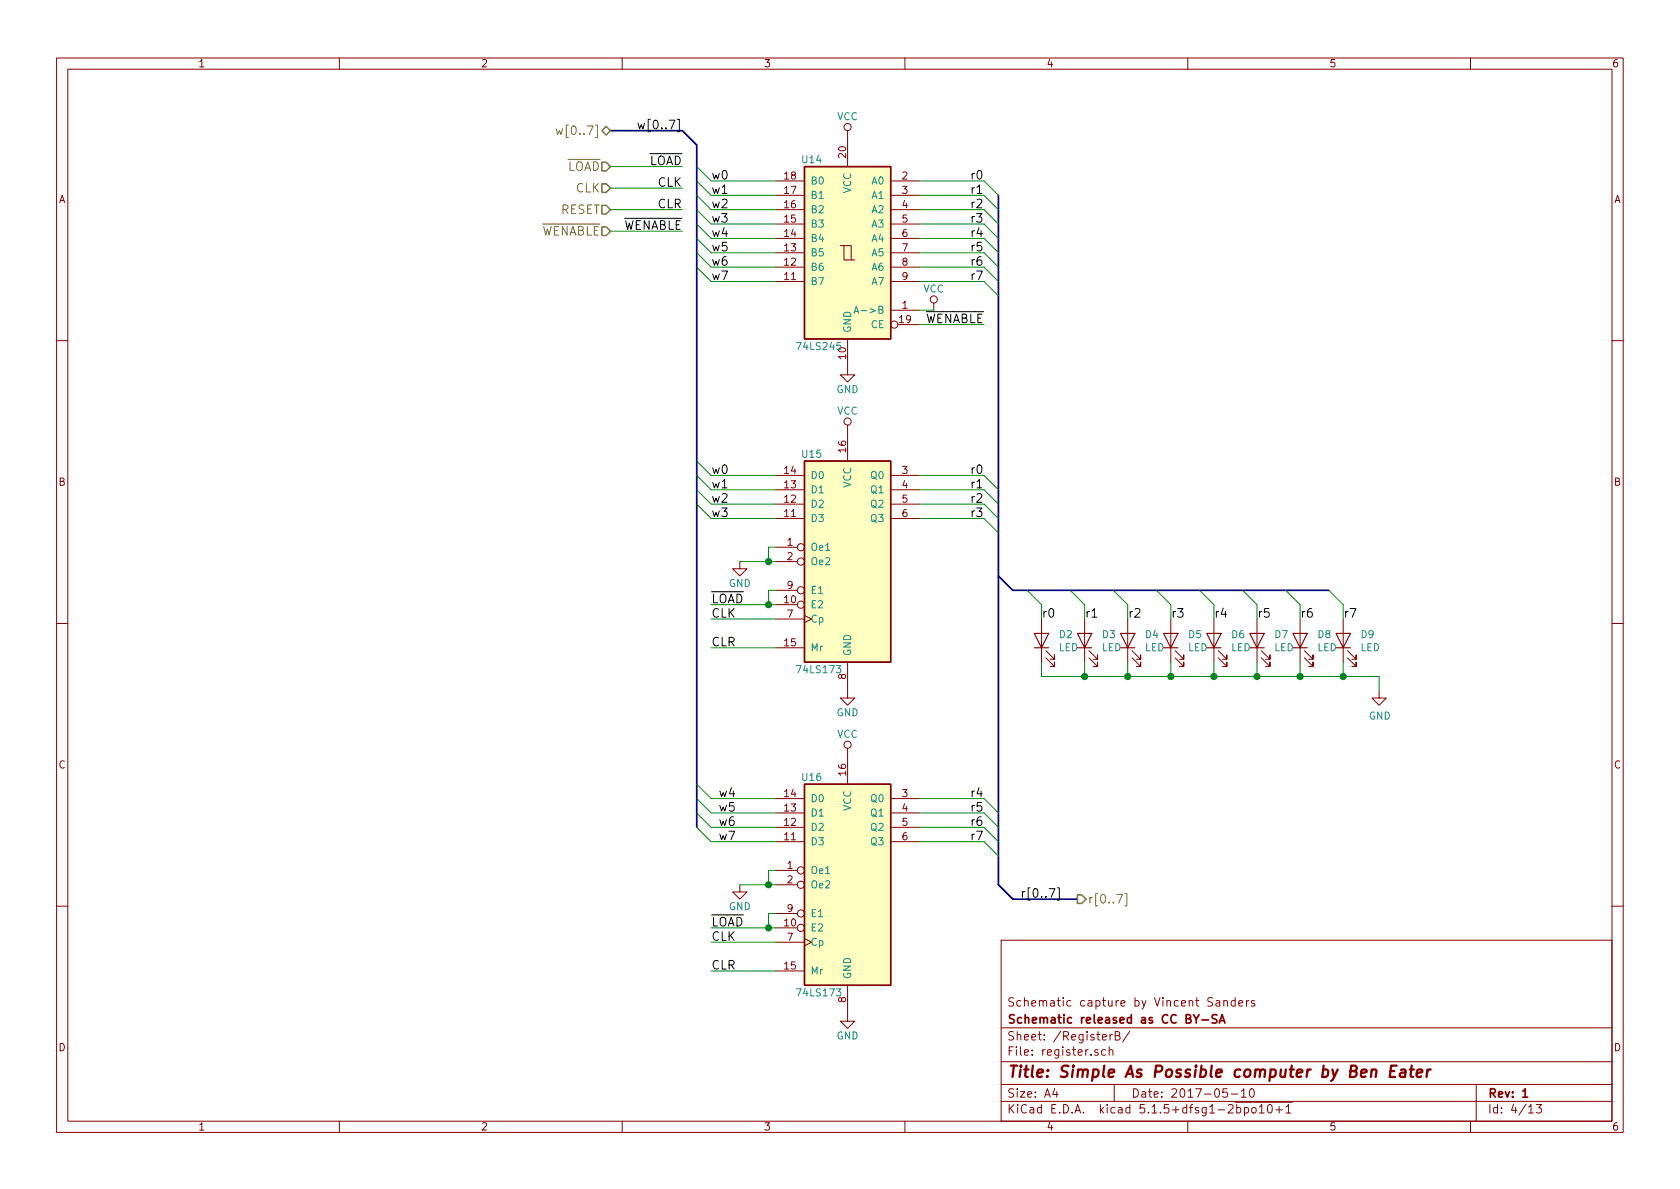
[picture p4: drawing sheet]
<svg xmlns="http://www.w3.org/2000/svg" width="297mm" height="210mm" viewBox="0 0 297 210" stroke-linecap="round" stroke-linejoin="round" font-family="sans-serif">
<g fill="none" stroke="#840000" stroke-width=".18">
<path d="M10 10.3h277v189.9h-277zM12 12.2h273v186.1h-273zM60 10.3v1.9M110 10.3v1.9M160 10.3v1.9M210 10.3v1.9M260 10.3v1.9M137.2 39.6h5M137.2 37.1h5M137.2 34.5h5M137.2 32h5M149.9 23.1v6.4"/>
<path d="M157.5 39.6h5.1M157.5 37.1h5.1M157.5 34.5h5.1M157.5 32h5.1M137.2 49.8h5M137.2 47.2h5M137.2 44.7h5M137.2 42.2h5M148.6 43.4h.6v2.6h1.9M149.2 43.4h1.3v2.6M149.9 59.9v6.4h1.2l-1.2 1.3-1.3-1.3h1.3M157.5 54.9h5.1"/>
<path d="M157.5 49.8h5.1M157.5 47.2h5.1M157.5 44.7h5.1M157.5 42.2h5.1M158.7 57.4h3.9M165.1 53.6v1.3M10 60.2h2M149.9 75.2v6.3M285 60.2h2M130.8 99.3v1.3h1.3l-1.3 1.2-1.3-1.2h1.3M137.2 96.8h3.8M137.2 91.7h5"/>
<path d="M137.2 89.1h5M137.2 86.6h5M137.2 84.1h5M137.2 99.3h3.8M157.5 91.7h5.1M157.5 89.1h5.1M157.5 86.6h5.1M157.5 84.1h5.1M10 110.3h2M137.2 106.9h3.8M137.2 114.5h5M137.2 109.5h5"/>
<path d="M137.2 104.4h3.8M142.2 108.8l1.3 .7-1.3 .6M149.9 117.1v6.3h1.2l-1.2 1.3-1.3-1.3h1.3M184.1 109.5v7.6M184.9 116.3l1.5 1.6v-.8v.8h-.7M184.9 115.1l1.5 1.5v-.8v.8h-.7M191.8 109.5v7.6M192.5 116.3l1.6 1.6v-.8v.8h-.8M192.5 115.1l1.6 1.5v-.8v.8h-.8M199.4 109.5v7.6M200.2 116.3l1.5 1.6v-.8v.8h-.8M200.2 115.1l1.5 1.5v-.8v.8h-.8"/>
<path d="M207 109.5v7.6M207.8 116.3l1.5 1.6v-.8v.8h-.8M207.8 115.1l1.5 1.5v-.8v.8h-.8M214.6 109.5v7.6M215.4 116.3l1.5 1.6v-.8v.8h-.7M215.4 115.1l1.5 1.5v-.8v.8h-.7M222.2 109.5v7.6M223 116.3l1.5 1.6v-.8v.8h-.7M223 115.1l1.5 1.5v-.8v.8h-.7M229.9 109.5v7.6M230.6 116.3l1.6 1.6v-.8v.8h-.8M230.6 115.1l1.6 1.5v-.8v.8h-.8"/>
<path d="M237.5 109.5v7.6M238.3 116.3l1.5 1.6v-.8v.8h-.8M238.3 115.1l1.5 1.5v-.8v.8h-.8M285 110.3h2M149.9 132.3v6.4M243.8 122.2v1.2h1.3l-1.3 1.3-1.2-1.3h1.2M130.8 156.5v1.2h1.3l-1.3 1.3-1.3-1.3h1.3M137.2 153.9h3.8M137.2 148.8h5M137.2 146.3h5M137.2 143.8h5M137.2 141.2h5"/>
<path d="M137.2 156.5h3.8M157.5 148.8h5.1M157.5 146.3h5.1M157.5 143.8h5.1M157.5 141.2h5.1M10 160.2h2M137.2 164.1h3.8M137.2 171.7h5M137.2 166.6h5M137.2 161.5h3.8M142.2 166l1.3 .6-1.3 .7M149.9 174.2v6.4h1.2l-1.2 1.3-1.3-1.3h1.3"/>
<path d="M177 166.3h108v32h-108zM215 177h.6l.1 .9M215.7 177.3l-.5 .1a.29 .29 0 0 0-.3 .2 .29 .29 0 0 0 .3 .3l.5-.1M216.4 177.1l.1-.1a.37 .37 0 0 1 .5 .1v.8M216.4 176.9v1M218.4 177l-.4-.1-.3 .3 .1 .6h.6M218.4 176.4v1.5M219 177.4l.7-.1v-.3l-.4-.1-.3 .2 .1 .7h.6M220.4 176.9v1M220.8 176.9l-.4 .2v.1M221.8 177a.37 .37 0 0 0-.6 .1l.1 .3 .5 .1 .1 .1-.2 .3-.5-.1M285 160.2h2"/>
<path d="M60 198.3v1.9M110 198.3v1.9M160 198.3v1.9M177 194.8h108M177 191.8h108M177 187.8h108M177 181.8h108M186.5 192.5l-.4 1h1M186.8 193v1M194.1 185.7a.37 .37 0 0 0-.6 .1l.1 .2 .5 .2 .1 .1-.2 .3-.5-.1M195.5 185.7l-.5-.1-.2 .3v.6l.2 .1 .5-.1M196.1 185.7h.1a.37 .37 0 0 1 .6 .1v.8"/>
<path d="M196.1 185.1v1.5M196.3 182.9v1M196.7 182.9l-.4 .3M197 191.8v3M197.2 183.1l.7-.1 .1-.3-.2-.2-.6-.1v1.5h.6l.2-.3a.41 .41 0 0 0-.3-.5M199.8 182.3l-1.3 2M210 198.3v1.9M217 192.5h-.7l-.1 .7 .2-.1 .5 .1 .1 .2v.5l-.2 .1-.6-.1M217.7 193.5h1.1M218.3 194.9h10.2M218.7 195.9l.4-.1 .3 .3-.1 .6h-.6M218.7 195.3v1.5"/>
<path d="M219.5 193l.4-.5v1.5M219.5 194h.8M220 195.9l.4-.1 .4 .3-.1 .6-.3 .1-.4-.1M220 195.8v1.5M221.1 192.6l.2-.1a.8 .8 0 0 1 .5 .8 .8 .8 0 0 1-.5 .7 1 1 0 0 1-.2-1.4zM221.4 196l.2-.2 .4 .2v.7l-.2 .1-.4-.1zM222.7 195.8l.4-.5v1.5M222.7 196.8h.8M224.2 195.5l.4-.2a.94 .94 0 0 1 0 1.5l-.4-.3-.1-.6zM225.6 196.3h1.1M226.2 195.7v1.1M227.4 195.8l.4-.5v1.5"/>
<path d="M227.4 196.8h.8M260 198.3v1.9M261 191.8v6.5M270.3 195.8l.4-.5v1.5M270.3 196.8h.8M271.6 195.3h.9l-.4 .6 .4 .1v.7l-.2 .1-.7-.1"/>
<circle cx="149.9" cy="22.5" r=".63"/>
<circle cx="158.1" cy="57.4" r=".63"/>
<circle cx="165.1" cy="53" r=".63"/>
<circle cx="149.9" cy="74.5" r=".63"/>
<circle cx="141.6" cy="96.8" r=".63"/>
<circle cx="141.6" cy="99.3" r=".63"/>
<circle cx="141.6" cy="104.4" r=".63"/>
<circle cx="141.6" cy="106.9" r=".63"/>
<circle cx="149.9" cy="131.7" r=".63"/>
<circle cx="141.6" cy="156.5" r=".63"/>
<circle cx="141.6" cy="153.9" r=".63"/>
<circle cx="141.6" cy="161.5" r=".63"/>
<circle cx="141.6" cy="164.1" r=".63"/>
</g>
<path d="M211 179.4l.5 .8 .5-.8M215.2 179.5l-.6-.1-.3 .3 .1 .3 .7 .4v.4l-.2 .1-.6-.1M212.5 180.4h1.2M215.6 180.9l.5-1.5 .5 1.5M215.7 180.5h.7M269.2 193l.5-.5v1.5M269.2 194h.9" fill="none" stroke="#840000" stroke-width=".3"/>
<path d="M245.8 189.4h.7M246.9 188.4h-.9l-.3 2h1M247.7 189.2h.8l-.1 1.2M248.5 189.6l-.7 .1a.4 .4 0 0 0-.3 .3 .4 .4 0 0 0 .2 .4l.7-.1M249.3 189.1h.7M249.6 188.4l-.2 1.8 .1 .1 .3 .1M250.5 189.8l1-.2-.1-.4h-.8l-.2 1 .3 .2 .6-.1M252.4 189.1l-.2 1.3M253 189.1a.54 .54 0 0 0-.7 .4" fill="none" stroke="#840000" stroke-width=".41"/>
<g fill="none" stroke="#840000" stroke-width=".2">
<path d="M182.9 112h2.5l-1.3 2.5zM182.9 114.5h2.5M190.5 112h2.5l-1.2 2.5zM190.5 114.5h2.5M198.1 112h2.6l-1.3 2.5zM198.1 114.5h2.6M205.7 112h2.6l-1.3 2.5zM205.7 114.5h2.6M213.4 112h2.5l-1.3 2.5zM213.4 114.5h2.5M221 112h2.5l-1.3 2.5zM221 114.5h2.5"/>
<path d="M228.6 112h2.5l-1.2 2.5zM228.6 114.5h2.5M236.2 112h2.6l-1.3 2.5zM236.2 114.5h2.6"/>
</g>
<g fill="#ffffc2" stroke="#ffffc2" stroke-width=".18">
<path d="M142.2 29.5h15.3v30.4h-15.3z"/>
<path d="M142.2 138.7h15.3v35.5h-15.3z"/>
<path d="M142.2 81.5h15.3v35.6h-15.3z"/>
</g>
<path d="M142.2 29.5h15.3v30.4h-15.3zM142.2 81.5h15.3v35.6h-15.3zM142.2 138.7h15.3v35.5h-15.3z" fill="none" stroke="#840000" stroke-width=".25"/>
<path d="M151 55.4l.4-1.3 .4 1.3M151.1 55.1h.6" fill="none" stroke="#008484" stroke-width=".18"/>
<path d="M107.9 23.1h12.7l2.6 2.5v120.7M176.5 34.5v122l2.6 2.5h11.4M176.5 101.8l2.6 2.6h55.8" fill="none" stroke="#000084" stroke-width=".3"/>
<g fill="none" stroke="#008400" stroke-width=".18">
<path d="M107.9 33.3h12.7M107.9 37.1h12.7M107.9 29.5h12.7M123.2 39.6l2.5 2.6h11.5M123.2 29.5l2.5 2.5h11.5M123.2 32l2.5 2.5h11.5M123.2 34.5l2.5 2.6h11.5M123.2 37.1l2.5 2.5h11.5M162.6 32h11.4l2.5 2.5M162.6 34.5h11.4l2.5 2.6M162.6 37.1h11.4l2.5 2.5M162.6 39.6h11.4l2.5 2.6"/>
<path d="M107.9 40.9h12.7M123.2 42.2l2.5 2.5h11.5M123.2 44.7l2.5 2.5h11.5M123.2 47.2l2.5 2.6h11.5M162.6 42.2h11.4l2.5 2.5M162.6 44.7h11.4l2.5 2.5M162.6 47.2h11.4l2.5 2.6M162.6 49.8h11.4l2.5 2.5M162.6 54.9h2.5M162.6 57.4h11.4M123.2 89.1l2.5 2.6h11.5M123.2 86.6l2.5 2.5h11.5"/>
<path d="M123.2 84.1l2.5 2.5h11.5M123.2 81.5l2.5 2.6h11.5M130.8 99.3h6.4M137.2 96.8h-1.3v2.5M162.6 91.7h11.4l2.5 2.5M162.6 89.1h11.4l2.5 2.6M162.6 86.6h11.4l2.5 2.5M162.6 84.1h11.4l2.5 2.5M125.7 114.5h11.5M125.7 109.5h11.5M125.7 106.9h11.5M137.2 104.4h-1.3v2.5"/>
<path d="M181.6 104.4l2.5 2.5v2.6M184.1 117.1v2.5h59.7v2.6M189.2 104.4l2.6 2.5v2.6M191.8 117.1v2.5M196.8 104.4l2.6 2.5v2.6M199.4 117.1v2.5M204.5 104.4l2.5 2.5v2.6M207 117.1v2.5M212.1 104.4l2.5 2.5v2.6M214.6 117.1v2.5M219.7 104.4l2.5 2.5v2.6M222.2 117.1v2.5"/>
<path d="M227.3 104.4l2.6 2.5v2.6M229.9 117.1v2.5M234.9 104.4l2.6 2.5v2.6M237.5 117.1v2.5M123.2 138.7l2.5 2.5h11.5M123.2 146.3l2.5 2.5h11.5M123.2 143.8l2.5 2.5h11.5M123.2 141.2l2.5 2.6h11.5M130.8 156.5h6.4M137.2 153.9h-1.3v2.6M162.6 148.8h11.4l2.5 2.6M162.6 146.3h11.4l2.5 2.5"/>
<path d="M162.6 143.8h11.4l2.5 2.5M162.6 141.2h11.4l2.5 2.6M125.7 164.1h11.5M125.7 171.7h11.5M125.7 166.6h11.5M137.2 161.5h-1.3v2.6"/>
</g>
<path d="M98.3 22.8l.3 1 .3-.7 .3 .7 .3-1M197.4 158.2h1.1l-.7 1.5M198.9 158h.3v2.2h-.3" fill="none" stroke="#848400" stroke-width=".18"/>
<path d="M106.4 23.1l.8-.8 .7 .8-.7 .8zM106.4 32.5h.8l.7 .8-.7 .7h-.8zM106.4 36.3h.8l.7 .8-.7 .7h-.8zM106.4 28.7h.8l.7 .8-.7 .7h-.8zM106.4 40.1h.8l.7 .8-.7 .8h-.8zM190.5 158.2h.8l.7 .8-.7 .8h-.8z" fill="none" stroke="#848400" stroke-width=".25"/>
<path d="M112.8 21.8l.3 1 .3-.8 .3 .8 .3-1M185.5 157.1h1l-.6 1.6M186.9 157h.4v2.2h-.4" fill="none" stroke="#000" stroke-width=".18"/>
<g fill="#008400" stroke="#008400" stroke-width=".25">
<circle cx="135.9" cy="99.3" r=".51"/>
<circle cx="135.9" cy="106.9" r=".51"/>
<circle cx="135.9" cy="156.5" r=".51"/>
<circle cx="237.5" cy="119.6" r=".51"/>
<circle cx="191.8" cy="119.6" r=".51"/>
<circle cx="199.4" cy="119.6" r=".51"/>
<circle cx="135.9" cy="164.1" r=".51"/>
<circle cx="207" cy="119.6" r=".51"/>
<circle cx="214.6" cy="119.6" r=".51"/>
<circle cx="222.3" cy="119.6" r=".51"/>
<circle cx="229.9" cy="119.6" r=".51"/>
</g>
<text font-size="2.8" fill="#840000" x="178" y="190.5">Title: Simple As Possible computer by Ben Eater</text>
<g font-size="2.1" fill="#848400">
<text x="99.6" y="23.9">w[0..7]</text>
<text x="100.2" y="30.2">LOAD</text>
<text x="101.8" y="34">CLK</text>
<text x="95.5" y="41.7">WENABLE</text>
<text x="99.1" y="37.8">RESET</text>
<text x="192.3" y="159.8">r[0..7]</text>
</g>
<g font-size="2.1">
<text x="114" y="22.9">w[0..7]</text>
<text x="114.6" y="29.2">LOAD</text>
<text x="116.3" y="33">CLK</text>
<text x="125.7" y="31.7">w0</text>
<text x="125.7" y="34.3">w1</text>
<text x="172" y="31.7">r0</text>
<text x="172" y="34.3">r1</text>
<text x="109.9" y="40.6">WENABLE</text>
<text x="116.3" y="36.8">CLR</text>
<text x="125.7" y="36.8">w2</text>
<text x="125.7" y="39.4">w3</text>
<text x="125.7" y="41.9">w4</text>
<text x="172" y="39.4">r3</text>
<text x="172" y="36.8">r2</text>
<text x="172" y="41.9">r4</text>
<text x="125.7" y="47">w6</text>
<text x="125.7" y="44.4">w5</text>
<text x="172" y="44.4">r5</text>
<text x="172" y="47">r6</text>
<text x="125.7" y="49.5">w7</text>
<text x="172" y="49.5">r7</text>
<text x="163.3" y="57.1">WENABLE</text>
<text x="125.7" y="83.8">w0</text>
<text x="172" y="83.8">r0</text>
<text x="125.7" y="86.4">w1</text>
<text x="125.7" y="88.9">w2</text>
<text x="172" y="86.4">r1</text>
<text x="172" y="88.9">r2</text>
<text x="125.7" y="91.4">w3</text>
<text x="172" y="91.4">r3</text>
<text x="125.7" y="106.7">LOAD</text>
<text x="125.7" y="109.2">CLK</text>
<text x="184.1" y="109.2">r0</text>
<text x="191.8" y="109.2">r1</text>
<text x="199.4" y="109.2">r2</text>
<text x="207" y="109.2">r3</text>
<text x="214.6" y="109.2">r4</text>
<text x="222.2" y="109.2">r5</text>
<text x="229.9" y="109.2">r6</text>
<text x="237.5" y="109.2">r7</text>
<text x="125.7" y="114.3">CLR</text>
<text x="127" y="141">w4</text>
<text x="127" y="143.5">w5</text>
<text x="172" y="143.5">r5</text>
<text x="172" y="141">r4</text>
<text x="127" y="146">w6</text>
<text x="127" y="148.6">w7</text>
<text x="172" y="148.6">r7</text>
<text x="172" y="146">r6</text>
<text x="180.3" y="158.7">r[0..7]</text>
<text x="125.7" y="166.4">CLK</text>
<text x="125.7" y="163.8">LOAD</text>
<text x="125.7" y="171.4">CLR</text>
</g>
<g font-size="2.1" fill="#840000">
<text x="178" y="178">Schematic capture by Vincent Sanders</text>
<text x="178" y="184">Sheet: /RegisterB/</text>
<text x="178" y="181">Schematic released as CC BY-SA</text>
<text x="178" y="186.7">File: register.sch</text>
<text x="178" y="196.9">KiCad E.D.A. kicad 5.1.5+dfsg1-2bpo10+1</text>
<text x="178" y="194.1">Size: A4</text>
<text x="200" y="194.1">Date: 2017-05-10</text>
<text x="263" y="194.1">Rev: 1</text>
<text x="263" y="196.9">Id: 4/13</text>
</g>
<g font-size="1.8" fill="#840000">
<text x="35" y="11.9">1</text>
<text x="85" y="11.9">2</text>
<text x="135" y="11.9">3</text>
<text x="185" y="11.9">4</text>
<text x="235" y="11.9">5</text>
<text x="285" y="11.9">6</text>
<text x="149.6" y="27.9" transform="rotate(-90 149.6 27.9)">20</text>
<text x="10.4" y="35.9">A</text>
<text x="138.7" y="34.3">17</text>
<text x="138.7" y="31.7">18</text>
<text x="159.5" y="31.7">2</text>
<text x="159.5" y="34.3">3</text>
<text x="285.4" y="35.9">A</text>
<text x="138.7" y="41.9">14</text>
<text x="138.7" y="39.4">15</text>
<text x="138.7" y="36.8">16</text>
<text x="159.5" y="36.8">4</text>
<text x="159.5" y="39.4">5</text>
<text x="159.5" y="41.9">6</text>
<text x="138.7" y="47">12</text>
<text x="138.7" y="44.4">13</text>
<text x="159.5" y="44.4">7</text>
<text x="159.5" y="47">8</text>
<text x="138.7" y="49.5">11</text>
<text x="159.5" y="49.5">9</text>
<text x="159.1" y="57.1">19</text>
<text x="159.5" y="54.6">1</text>
<text x="149.6" y="63.4" transform="rotate(-90 149.6 63.4)">10</text>
<text x="138.7" y="83.8">14</text>
<text x="149.6" y="80" transform="rotate(-90 149.6 80)">16</text>
<text x="159.5" y="83.8">3</text>
<text x="10.4" y="85.9">B</text>
<text x="138.7" y="88.9">12</text>
<text x="138.7" y="86.4">13</text>
<text x="159.5" y="86.4">4</text>
<text x="159.5" y="88.9">5</text>
<text x="285.4" y="85.9">B</text>
<text x="138.7" y="91.4">11</text>
<text x="159.5" y="91.4">6</text>
<text x="139.2" y="96.5">1</text>
<text x="139.2" y="99.1">2</text>
<text x="138.7" y="106.7">10</text>
<text x="139.2" y="104.1">9</text>
<text x="139.2" y="109.2">7</text>
<text x="138.7" y="114.3">15</text>
<text x="149.6" y="120.1" transform="rotate(-90 149.6 120.1)">8</text>
<text x="10.4" y="135.9">C</text>
<text x="149.6" y="137.1" transform="rotate(-90 149.6 137.1)">16</text>
<text x="285.4" y="135.9">C</text>
<text x="138.7" y="143.5">13</text>
<text x="138.7" y="141">14</text>
<text x="159.5" y="141">3</text>
<text x="159.5" y="143.5">4</text>
<text x="138.7" y="148.6">11</text>
<text x="138.7" y="146">12</text>
<text x="159.5" y="146">5</text>
<text x="159.5" y="148.6">6</text>
<text x="139.2" y="153.7">1</text>
<text x="139.2" y="156.2">2</text>
<text x="139.2" y="161.3">9</text>
<text x="138.7" y="163.8">10</text>
<text x="139.2" y="166.4">7</text>
<text x="138.7" y="171.4">15</text>
<text x="149.6" y="177.3" transform="rotate(-90 149.6 177.3)">8</text>
<text x="10.4" y="185.9">D</text>
<text x="285.4" y="185.9">D</text>
<text x="35" y="199.9">1</text>
<text x="85" y="199.9">2</text>
<text x="135" y="199.9">3</text>
<text x="185" y="199.9">4</text>
<text x="235" y="199.9">5</text>
<text x="285" y="199.9">6</text>
</g>
<g font-size="1.8" fill="#008484">
<text x="148" y="21.3">VCC</text>
<text x="141.9" y="28.9">U14</text>
<text x="143.3" y="35.2">B1</text>
<text x="143.3" y="32.6">B0</text>
<text x="150.5" y="34.2" transform="rotate(-90 150.5 34.2)">VCC</text>
<text x="154.2" y="32.6">A0</text>
<text x="154.2" y="35.2">A1</text>
<text x="143.3" y="40.3">B3</text>
<text x="143.3" y="37.7">B2</text>
<text x="154.2" y="37.7">A2</text>
<text x="154.2" y="40.3">A3</text>
<text x="143.3" y="47.9">B6</text>
<text x="143.3" y="45.3">B5</text>
<text x="143.3" y="42.8">B4</text>
<text x="154.2" y="42.8">A4</text>
<text x="154.2" y="45.3">A5</text>
<text x="154.2" y="47.9">A6</text>
<text x="143.3" y="50.4">B7</text>
<text x="154.2" y="50.4">A7</text>
<text x="163.2" y="51.7">VCC</text>
<text x="150.5" y="58.9" transform="rotate(-90 150.5 58.9)">GND</text>
<text x="152.3" y="55.5">A-&gt;B</text>
<text x="154" y="58">CE</text>
<text x="141.2" y="61.9">74LS245</text>
<text x="147.9" y="69.5">GND</text>
<text x="148" y="73.3">VCC</text>
<text x="141.9" y="80.9">U15</text>
<text x="143.3" y="89.8">D2</text>
<text x="143.3" y="87.2">D1</text>
<text x="143.3" y="84.7">D0</text>
<text x="150.5" y="86.3" transform="rotate(-90 150.5 86.3)">VCC</text>
<text x="154.1" y="84.7">Q0</text>
<text x="154.1" y="87.2">Q1</text>
<text x="154.1" y="89.8">Q2</text>
<text x="143.3" y="92.3">D3</text>
<text x="154.1" y="92.3">Q3</text>
<text x="143.3" y="97.4">Oe1</text>
<text x="143.3" y="99.9">Oe2</text>
<text x="128.9" y="103.8">GND</text>
<text x="143.3" y="107.6">E2</text>
<text x="143.3" y="105">E1</text>
<text x="143.3" y="110.1">Cp</text>
<text x="187.3" y="112.8">D2</text>
<text x="194.9" y="112.8">D3</text>
<text x="202.6" y="112.8">D4</text>
<text x="210.2" y="112.8">D5</text>
<text x="217.8" y="112.8">D6</text>
<text x="225.4" y="112.8">D7</text>
<text x="233" y="112.8">D8</text>
<text x="240.7" y="112.8">D9</text>
<text x="141.2" y="119">74LS173</text>
<text x="143.3" y="115.2">Mr</text>
<text x="150.5" y="116.1" transform="rotate(-90 150.5 116.1)">GND</text>
<text x="187.2" y="115.2">LED</text>
<text x="194.8" y="115.2">LED</text>
<text x="202.4" y="115.2">LED</text>
<text x="210" y="115.2">LED</text>
<text x="217.7" y="115.2">LED</text>
<text x="225.3" y="115.2">LED</text>
<text x="232.9" y="115.2">LED</text>
<text x="240.5" y="115.2">LED</text>
<text x="147.9" y="126.7">GND</text>
<text x="148" y="130.5">VCC</text>
<text x="242" y="127.2">GND</text>
<text x="141.9" y="138.1">U16</text>
<text x="143.3" y="141.9">D0</text>
<text x="150.5" y="143.4" transform="rotate(-90 150.5 143.4)">VCC</text>
<text x="154.1" y="141.9">Q0</text>
<text x="143.3" y="149.5">D3</text>
<text x="143.3" y="146.9">D2</text>
<text x="143.3" y="144.4">D1</text>
<text x="154.1" y="144.4">Q1</text>
<text x="154.1" y="146.9">Q2</text>
<text x="154.1" y="149.5">Q3</text>
<text x="143.3" y="154.6">Oe1</text>
<text x="128.9" y="161">GND</text>
<text x="143.3" y="157.1">Oe2</text>
<text x="143.3" y="164.7">E2</text>
<text x="143.3" y="167.3">Cp</text>
<text x="143.3" y="162.2">E1</text>
<text x="143.3" y="172.3">Mr</text>
<text x="150.5" y="173.2" transform="rotate(-90 150.5 173.2)">GND</text>
<text x="141.2" y="176.2">74LS173</text>
<text x="147.9" y="183.8">GND</text>
</g>
</svg>
